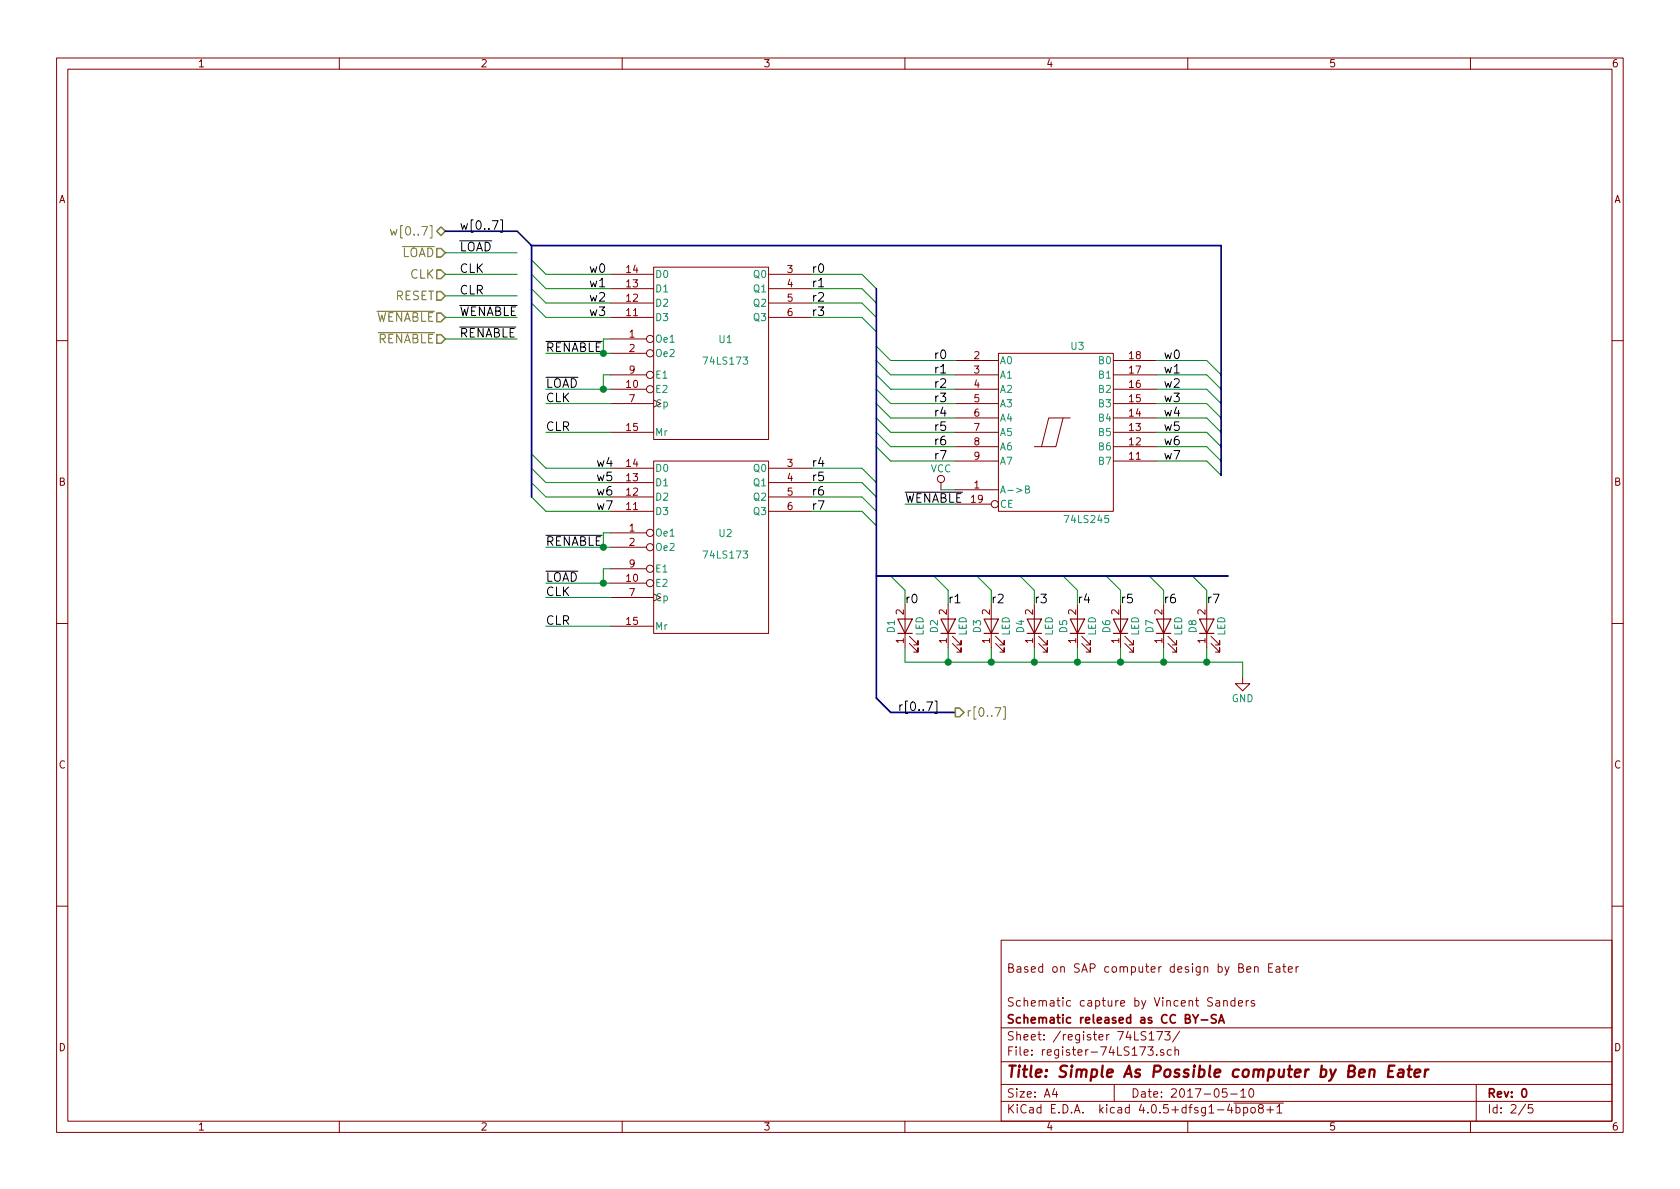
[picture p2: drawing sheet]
<svg xmlns="http://www.w3.org/2000/svg" width="297mm" height="210mm" viewBox="0 0 297 210" stroke-linecap="round" stroke-linejoin="round" font-family="sans-serif">
<g fill="none" stroke="#840000" stroke-width=".18">
<path d="M10 10.3h277v189.9h-277zM12 12.2h273v186.1h-273zM60 10.3v1.9M110 10.3v1.9M160 10.3v1.9M210 10.3v1.9M260 10.3v1.9M107.9 59.9h6.4M107.9 48.5h7.7M107.9 51h7.7M107.9 53.6h7.7M107.9 56.1h7.7"/>
<path d="M115.6 47.2h20.3v30.5h-20.3zM135.9 48.5h7.6M135.9 51h7.6M135.9 53.6h7.6M135.9 56.1h7.6M10 60.2h2M107.9 62.5h6.4M107.9 71.4h7.7M107.9 66.3h6.4M107.9 68.8h6.4M107.9 76.4h7.7M168.9 71.4h7.6"/>
<path d="M168.9 66.3h7.6M168.9 68.8h7.6M168.9 76.4h7.6M168.9 63.7h7.6M168.9 73.9h7.6M168.9 79h7.6M176.5 62.5h20.3v27.9h-20.3zM188 73.9l-1.3 5.1h-2.6M189.2 73.9h-3.8l-1.3 5.1h-1.2M196.8 71.4h7.7M196.8 66.3h7.7M196.8 68.8h7.7"/>
<path d="M196.8 76.4h7.7M196.8 63.7h7.7M196.8 73.9h7.7M196.8 79h7.7M285 60.2h2M107.9 94.2h6.4M107.9 96.8h6.4M107.9 82.8h7.7M107.9 85.3h7.7M107.9 87.9h7.7M107.9 90.4h7.7M115.6 81.5h20.3v30.5h-20.3z"/>
<path d="M135.9 82.8h7.6M135.9 85.3h7.6M135.9 87.9h7.6M135.9 90.4h7.6M166.4 85.3v1.3M168.9 86.6h7.6M168.9 81.5h7.6M168.9 89.1h6.4M196.8 81.5h7.7M10 110.3h2M107.9 105.7h7.7M107.9 100.6h6.4"/>
<path d="M107.9 103.1h6.4M107.9 110.7h7.7M160 106.9v7.6M160.8 113.8l1.5 1.5v-.8v.8h-.8M160.8 112.5l1.5 1.5v-.7v.7h-.8M167.6 106.9v7.6M168.4 113.8l1.5 1.5v-.8v.8h-.7M168.4 112.5l1.5 1.5v-.7v.7h-.7M175.3 106.9v7.6M176 113.8l1.5 1.5v-.8v.8h-.7M176 112.5l1.5 1.5v-.7v.7h-.7M182.9 106.9v7.6"/>
<path d="M183.6 113.8l1.6 1.5v-.8v.8h-.8M183.6 112.5l1.6 1.5v-.7v.7h-.8M190.5 106.9v7.6M191.3 113.8l1.5 1.5v-.8v.8h-.8M191.3 112.5l1.5 1.5v-.7v.7h-.8M198.1 106.9v7.6M198.9 113.8l1.5 1.5v-.8v.8h-.8M198.9 112.5l1.5 1.5v-.7v.7h-.8M205.7 106.9v7.6M206.5 113.8l1.5 1.5v-.8v.8h-.7M206.5 112.5l1.5 1.5v-.7v.7h-.7M213.4 106.9v7.6"/>
<path d="M214.1 113.8l1.5 1.5v-.8v.8h-.7M214.1 112.5l1.5 1.5v-.7v.7h-.7M219.7 119.6v1.3h1.3l-1.3 1.3-1.3-1.3h1.3M285 110.3h2M10 160.2h2M177 166.3h108v32h-108zM215 177h.6v.9M215.6 177.3l-.4 .1-.3 .2 .3 .3 .4-.1M216.4 177.1l.2-.2 .3 .1 .1 .9M216.4 176.9v1M218.3 177l-.4-.1-.3 .3 .1 .6 .2 .1 .4-.1M218.3 176.4v1.5"/>
<path d="M219 177.4l.7-.1-.1-.3-.4-.1-.2 .2v.7h.6M220.3 176.9v1M220.4 171.4l.8-.1-.1-.3-.4-.1-.3 .2 .1 .8h.6M220.8 176.9l-.5 .3M221.8 177a.37 .37 0 0 0-.6 .1l.1 .3 .5 .1 .1 .1-.3 .3-.4-.1M221.8 171.1l.2-.2 .4 .1 .1 .9M221.8 170.9v1M224.3 171.1h.5M225 170.4h-.7v1.5h.7M225.7 171h.5l.1 .9M226.3 171.3l-.5 .1-.2 .2 .2 .3h.5M226.8 170.9h.6"/>
<path d="M227 170.4v1.3l.4 .2M227.8 171.4l.7-.1-.1-.3-.4-.1-.2 .2 .1 .8h.5M229.2 170.9v1M229.6 170.9l-.4 .3M285 160.2h2M60 198.3v1.9M110 198.3v1.9M160 198.3v1.9M177 194.8h108M177 191.8h108M177 187.8h108M177 181.8h108"/>
<path d="M186.4 192.5l-.3 1h.9M186.8 193v1M197 191.8v3M202.6 182.5l-.6-.1-.2 .3v.3l.7 .4v.4a.62 .62 0 0 1-.7 0M202.9 185.1h1l-.5 .6 .4 .1v.7l-.2 .1-.7-.1M203.2 182.8l.4-.4v1.5M203.2 183.9h.8M204.5 186.5v.1M204.5 182.4h1l-.6 1.5M205.7 185.7a.37 .37 0 0 0-.5 .1v.2l.5 .2 .1 .1-.2 .3-.4-.1M205.9 182.4h1l-.5 .6 .4 .1v.7l-.2 .1-.7-.1M207.1 185.7l-.4-.1-.3 .3 .1 .6 .2 .1 .4-.1"/>
<path d="M207.7 185.7l.2-.1 .4 .1 .1 .9M207.7 185.1v1.5M208.6 182.3l-1.3 2M210 198.3v1.9M216.9 192.5h-.7l-.1 .7 .2-.1 .5 .1 .2 .2-.1 .5-.2 .1-.6-.1M217.4 195.2l-.4 1.1h1M217.6 193.5h1.1M217.8 195.8v1M218.2 195.1h8.7M218.5 195.9l.5-.1 .3 .3-.2 .6h-.6M218.5 195.3v1.5M219.4 193l.4-.5v1.5"/>
<path d="M219.4 194h.8M219.9 195.9l.4-.1 .3 .3-.1 .6h-.6M219.9 195.8v1.5M221 192.7l.2-.2a.81 .81 0 0 1 .5 .6 .81 .81 0 0 1-.2 .8l-.2 .1a.79 .79 0 0 1-.3-1.3zM221.2 196l.2-.2 .5 .2v.5l-.1 .2-.4 .1-.2-.1zM222.8 196l-.3-.3 .1-.2 .2-.2 .4 .1 .2 .2-.1 .2-.6 .2a.48 .48 0 0 0-.1 .7l.2 .1 .5-.1a.48 .48 0 0 0-.2-.7M224 196.3h1.1M224.6 195.7v1.1M225.8 195.8l.4-.5v1.5M225.8 196.8h.8M260 198.3v1.9M261 191.8v6.5"/>
<path d="M269.7 195.2l-1.2 2M271 195.3h-.7l-.1 .7 .2-.1 .5 .1 .1 .2v.5l-.2 .1-.6-.1"/>
<circle cx="114.9" cy="59.9" r=".63"/>
<circle cx="114.9" cy="62.5" r=".63"/>
<circle cx="114.9" cy="66.3" r=".63"/>
<circle cx="114.9" cy="68.8" r=".63"/>
<circle cx="114.9" cy="96.8" r=".63"/>
<circle cx="114.9" cy="94.2" r=".63"/>
<circle cx="166.4" cy="84.7" r=".63"/>
<circle cx="175.9" cy="89.1" r=".63"/>
<circle cx="114.9" cy="100.6" r=".63"/>
<circle cx="114.9" cy="103.1" r=".63"/>
</g>
<path d="M210.9 179.4l.5 .8 .5-.8M215 179.5l-.5-.1-.3 .3v.3l.8 .4v.4a.62 .62 0 0 1-.8 0M212.4 180.4h1.1M215.5 180.9l.5-1.5 .5 1.5M215.6 180.5h.7M269.3 192.6l.1-.1a.81 .81 0 0 1 .6 .6 .81 .81 0 0 1-.3 .8l-.1 .1a.8 .8 0 0 1-.6-.6 .8 .8 0 0 1 .3-.8z" fill="none" stroke="#840000" stroke-width=".3"/>
<path d="M245.5 189.4h.7M246.6 188.4h-1l-.2 2h.9M247.3 189.2h.8v1.2M248.2 189.6l-.8 .1a.4 .4 0 0 0-.3 .3 .4 .4 0 0 0 .3 .4l.7-.1M248.9 189.1h.7M249.2 188.4l-.2 1.8 .1 .1 .4 .1M250.1 189.8l1-.2v-.4l-.6-.1-.3 .3-.1 .9 .2 .1 .6-.1M252 189.1l-.1 1.3M252.6 189.1a.54 .54 0 0 0-.6 .4" fill="none" stroke="#840000" stroke-width=".41"/>
<path d="M181.3 86.5l.6-.1v-.4l-.6-.1v1.3h.5l.2-.1v-.3l-.2-.3" fill="none" stroke="#008484" stroke-width=".18"/>
<g fill="none" stroke="#008400" stroke-width=".18">
<path d="M78.7 48.5h12.7M78.7 56.1h12.7M78.7 59.9h12.7M78.7 44.7h12.7M78.7 52.3h12.7M94 46l2.5 2.5h11.4M94 48.5l2.5 2.5h11.4M94 51l2.5 2.6h11.4M94 53.6l2.5 2.5h11.4M107.9 59.9h-1.2v2.6M143.5 48.5h8.9l2.5 2.5M143.5 51h8.9l2.5 2.6"/>
<path d="M143.5 53.6h8.9l2.5 2.5M143.5 56.1h8.9l2.5 2.6M96.5 68.8h11.4M96.5 71.4h11.4M96.5 76.4h11.4M96.5 62.5h11.4M107.9 66.3h-1.2v2.5M154.9 61.2l2.6 2.5h11.4M154.9 63.7l2.6 2.6h11.4M154.9 66.3l2.6 2.5h11.4M154.9 68.8l2.6 2.6h11.4M154.9 71.4l2.6 2.5h11.4"/>
<path d="M154.9 73.9l2.6 2.5h11.4M154.9 76.4l2.6 2.6h11.4M154.9 79l2.6 2.5h11.4M204.5 63.7h8.9l2.5 2.6M204.5 66.3h8.9l2.5 2.5M204.5 68.8h8.9l2.5 2.6M204.5 71.4h8.9l2.5 2.5M204.5 73.9h8.9l2.5 2.5M204.5 76.4h8.9l2.5 2.6M204.5 79h8.9l2.5 2.5M94 80.3l2.5 2.5h11.4M94 82.8l2.5 2.5h11.4"/>
<path d="M94 85.3l2.5 2.6h11.4M94 87.9l2.5 2.5h11.4M96.5 96.8h11.4M107.9 94.2h-1.2v2.6M143.5 82.8h8.9l2.5 2.5M143.5 85.3h8.9l2.5 2.6M143.5 87.9h8.9l2.5 2.5M143.5 90.4h8.9l2.5 2.6M160 89.1h8.9M166.4 86.6h2.5M204.5 81.5h8.9l2.5 2.6M96.5 110.7h11.4"/>
<path d="M96.5 103.1h11.4M96.5 105.7h11.4M107.9 100.6h-1.2v2.5M157.5 101.8l2.5 2.6v2.5M160 114.5v2.6h59.7v2.5M165.1 101.8l2.5 2.6v2.5M167.6 114.5v2.6M172.7 101.8l2.6 2.6v2.5M175.3 114.5v2.6M180.3 101.8l2.6 2.6v2.5M182.9 114.5v2.6M188 101.8l2.5 2.6v2.5"/>
<path d="M190.5 114.5v2.6M195.6 101.8l2.5 2.6v2.5M198.1 114.5v2.6M203.2 101.8l2.5 2.6v2.5M205.7 114.5v2.6M210.8 101.8l2.6 2.6v2.5M213.4 114.5v2.6"/>
</g>
<path d="M88.5 38.9h.3v2.2h-.3M81.3 57.8h9.9M81.3 42.6h5.6M81.3 54h10.1M96.5 60.4h10M96.5 66.7h5.7M96.5 94.7h10M160 87h10.2M96.5 101h5.7M163.9 124.1h1l-.7 1.5M165.3 124h.4v2.2h-.4" fill="none" stroke="#000" stroke-width=".18"/>
<path d="M66.6 55h10.2M66.9 58.8h9.9M69 40.6l.3 1 .3-.7 .3 .7 .3-1M71.1 43.6h5.7M175.9 125.1h1.1l-.7 1.6M177.4 125h.3v2.2h-.3" fill="none" stroke="#848400" stroke-width=".18"/>
<path d="M77.2 59.2h.8l.7 .7-.7 .8h-.8zM77.2 43.9h.8l.7 .8-.7 .8h-.8zM77.2 55.4h.8l.7 .7-.7 .8h-.8zM77.2 47.7h.8l.7 .8-.7 .8h-.8zM77.2 51.6h.8l.7 .7-.7 .8h-.8zM78 40.1l.7 .8-.7 .8-.8-.8zM168.9 125.2h.8l.7 .8-.7 .7h-.8z" fill="none" stroke="#848400" stroke-width=".25"/>
<g fill="none" stroke="#840000" stroke-width=".2">
<path d="M158.7 109.5h2.6l-1.3 2.5zM158.7 112h2.6M166.4 109.5h2.5l-1.3 2.5zM166.4 112h2.5M174 109.5h2.5l-1.2 2.5zM174 112h2.5M181.6 109.5h2.5l-1.2 2.5zM181.6 112h2.5M189.2 109.5h2.6l-1.3 2.5zM189.2 112h2.6M196.8 109.5h2.6l-1.3 2.5zM196.8 112h2.6"/>
<path d="M204.5 109.5h2.5l-1.3 2.5zM204.5 112h2.5M212.1 109.5h2.5l-1.2 2.5zM212.1 112h2.5"/>
</g>
<path d="M78.7 40.9h12.7l2.6 2.5M94 43.4v44.5M94 43.4h121.9v40.7M154.9 51v72.4l2.6 2.6h11.4M154.9 101.8h62.3" fill="none" stroke="#000084" stroke-width=".3"/>
<g fill="#008400" stroke="#008400" stroke-width=".25">
<circle cx="106.7" cy="103.1" r=".51"/>
<circle cx="106.7" cy="62.5" r=".51"/>
<circle cx="106.7" cy="96.8" r=".51"/>
<circle cx="167.6" cy="117.1" r=".51"/>
<circle cx="175.3" cy="117.1" r=".51"/>
<circle cx="182.9" cy="117.1" r=".51"/>
<circle cx="190.5" cy="117.1" r=".51"/>
<circle cx="198.1" cy="117.1" r=".51"/>
<circle cx="205.7" cy="117.1" r=".51"/>
<circle cx="213.4" cy="117.1" r=".51"/>
<circle cx="106.7" cy="68.8" r=".51"/>
</g>
<text font-size="2.8" fill="#840000" x="178" y="190.5">Title: Simple As Possible computer by Ben Eater</text>
<g font-size="2.1" fill="#848400">
<text x="70.2" y="41.7">w[0..7]</text>
<text x="70.8" y="45.5">LOAD</text>
<text x="69.7" y="53.1">RESET</text>
<text x="72.4" y="49.3">CLK</text>
<text x="66.1" y="56.9">WENABLE</text>
<text x="66.5" y="60.7">RENABLE</text>
<text x="170.8" y="126.7">r[0..7]</text>
</g>
<g font-size="2.1">
<text x="81.3" y="40.6">w[0..7]</text>
<text x="81.3" y="44.4">LOAD</text>
<text x="81.3" y="48.3">CLK</text>
<text x="81.3" y="52.1">CLR</text>
<text x="104.1" y="48.3">w0</text>
<text x="104.1" y="50.8">w1</text>
<text x="104.1" y="53.3">w2</text>
<text x="143.5" y="48.3">r0</text>
<text x="143.5" y="50.8">r1</text>
<text x="143.5" y="53.3">r2</text>
<text x="81.3" y="59.7">RENABLE</text>
<text x="81.3" y="55.9">WENABLE</text>
<text x="104.1" y="55.9">w3</text>
<text x="143.5" y="55.9">r3</text>
<text x="96.5" y="62.2">RENABLE</text>
<text x="165.1" y="63.5">r0</text>
<text x="205.7" y="63.5">w0</text>
<text x="96.5" y="71.1">CLK</text>
<text x="96.5" y="68.6">LOAD</text>
<text x="165.1" y="66">r1</text>
<text x="165.1" y="68.6">r2</text>
<text x="165.1" y="71.1">r3</text>
<text x="205.7" y="66">w1</text>
<text x="205.7" y="68.6">w2</text>
<text x="205.7" y="71.1">w3</text>
<text x="96.5" y="76.2">CLR</text>
<text x="165.1" y="73.7">r4</text>
<text x="165.1" y="76.2">r5</text>
<text x="205.7" y="73.7">w4</text>
<text x="205.7" y="76.2">w5</text>
<text x="105.4" y="82.5">w4</text>
<text x="143.5" y="82.5">r4</text>
<text x="165.1" y="78.7">r6</text>
<text x="165.1" y="81.3">r7</text>
<text x="205.7" y="78.7">w6</text>
<text x="205.7" y="81.3">w7</text>
<text x="105.4" y="85.1">w5</text>
<text x="105.4" y="87.6">w6</text>
<text x="143.5" y="85.1">r5</text>
<text x="143.5" y="87.6">r6</text>
<text x="160" y="88.9">WENABLE</text>
<text x="105.4" y="90.2">w7</text>
<text x="143.5" y="90.2">r7</text>
<text x="96.5" y="96.5">RENABLE</text>
<text x="96.5" y="102.9">LOAD</text>
<text x="96.5" y="105.4">CLK</text>
<text x="160" y="106.7">r0</text>
<text x="167.6" y="106.7">r1</text>
<text x="175.3" y="106.7">r2</text>
<text x="182.9" y="106.7">r3</text>
<text x="190.5" y="106.7">r4</text>
<text x="198.1" y="106.7">r5</text>
<text x="205.7" y="106.7">r6</text>
<text x="213.4" y="106.7">r7</text>
<text x="96.5" y="110.5">CLR</text>
<text x="158.7" y="125.7">r[0..7]</text>
</g>
<g font-size="2.1" fill="#840000">
<text x="178" y="172">Based on SAP computer design by Ben Eater</text>
<text x="178" y="178">Schematic capture by Vincent Sanders</text>
<text x="178" y="184">Sheet: /register 74LS173/</text>
<text x="178" y="181">Schematic released as CC BY-SA</text>
<text x="178" y="186.7">File: register-74LS173.sch</text>
<text x="178" y="196.9">KiCad E.D.A. kicad 4.0.5+dfsg1-4bpo8+1</text>
<text x="178" y="194.1">Size: A4</text>
<text x="200" y="194.1">Date: 2017-05-10</text>
<text x="263" y="194.1">Rev: 0</text>
<text x="263" y="196.9">Id: 2/5</text>
</g>
<g font-size="1.8" fill="#840000">
<text x="35" y="11.9">1</text>
<text x="85" y="11.9">2</text>
<text x="135" y="11.9">3</text>
<text x="185" y="11.9">4</text>
<text x="235" y="11.9">5</text>
<text x="285" y="11.9">6</text>
<text x="10.4" y="35.9">A</text>
<text x="285.4" y="35.9">A</text>
<text x="110.8" y="53.3">12</text>
<text x="110.8" y="50.8">13</text>
<text x="110.8" y="48.3">14</text>
<text x="139.2" y="48.3">3</text>
<text x="139.2" y="50.8">4</text>
<text x="139.2" y="53.3">5</text>
<text x="110.8" y="55.9">11</text>
<text x="111.3" y="59.7">1</text>
<text x="139.2" y="55.9">6</text>
<text x="111.3" y="62.2">2</text>
<text x="172.2" y="63.5">2</text>
<text x="199.7" y="63.5">18</text>
<text x="110.8" y="68.6">10</text>
<text x="111.3" y="71.1">7</text>
<text x="111.3" y="66">9</text>
<text x="172.2" y="66">3</text>
<text x="172.2" y="68.6">4</text>
<text x="172.2" y="71.1">5</text>
<text x="199.7" y="71.1">15</text>
<text x="199.7" y="68.6">16</text>
<text x="199.7" y="66">17</text>
<text x="110.8" y="76.2">15</text>
<text x="172.2" y="73.7">6</text>
<text x="172.2" y="76.2">7</text>
<text x="199.7" y="76.2">13</text>
<text x="199.7" y="73.7">14</text>
<text x="110.8" y="82.5">14</text>
<text x="139.2" y="82.5">3</text>
<text x="172.2" y="78.7">8</text>
<text x="172.2" y="81.3">9</text>
<text x="199.7" y="81.3">11</text>
<text x="199.7" y="78.7">12</text>
<text x="10.4" y="85.9">B</text>
<text x="110.8" y="87.6">12</text>
<text x="110.8" y="85.1">13</text>
<text x="139.2" y="85.1">4</text>
<text x="139.2" y="87.6">5</text>
<text x="171.8" y="88.9">19</text>
<text x="172.2" y="86.4">1</text>
<text x="285.4" y="85.9">B</text>
<text x="110.8" y="90.2">11</text>
<text x="111.3" y="94">1</text>
<text x="139.2" y="90.2">6</text>
<text x="111.3" y="96.5">2</text>
<text x="111.3" y="100.3">9</text>
<text x="110.8" y="102.9">10</text>
<text x="111.3" y="105.4">7</text>
<text x="110.8" y="110.5">15</text>
<text x="159.8" y="113.8" transform="rotate(-90 159.8 113.8)">1</text>
<text x="159.8" y="108.7" transform="rotate(-90 159.8 108.7)">2</text>
<text x="167.4" y="113.8" transform="rotate(-90 167.4 113.8)">1</text>
<text x="167.4" y="108.7" transform="rotate(-90 167.4 108.7)">2</text>
<text x="175" y="113.8" transform="rotate(-90 175 113.8)">1</text>
<text x="175" y="108.7" transform="rotate(-90 175 108.7)">2</text>
<text x="182.6" y="113.8" transform="rotate(-90 182.6 113.8)">1</text>
<text x="182.6" y="108.7" transform="rotate(-90 182.6 108.7)">2</text>
<text x="190.2" y="113.8" transform="rotate(-90 190.2 113.8)">1</text>
<text x="190.2" y="108.7" transform="rotate(-90 190.2 108.7)">2</text>
<text x="197.9" y="113.8" transform="rotate(-90 197.9 113.8)">1</text>
<text x="197.9" y="108.7" transform="rotate(-90 197.9 108.7)">2</text>
<text x="205.5" y="113.8" transform="rotate(-90 205.5 113.8)">1</text>
<text x="205.5" y="108.7" transform="rotate(-90 205.5 108.7)">2</text>
<text x="213.1" y="113.8" transform="rotate(-90 213.1 113.8)">1</text>
<text x="213.1" y="108.7" transform="rotate(-90 213.1 108.7)">2</text>
<text x="10.4" y="135.9">C</text>
<text x="285.4" y="135.9">C</text>
<text x="10.4" y="185.9">D</text>
<text x="285.4" y="185.9">D</text>
<text x="35" y="199.9">1</text>
<text x="85" y="199.9">2</text>
<text x="135" y="199.9">3</text>
<text x="185" y="199.9">4</text>
<text x="235" y="199.9">5</text>
<text x="285" y="199.9">6</text>
</g>
<g font-size="1.8" fill="#008484">
<text x="115.8" y="51.7">D1</text>
<text x="115.8" y="49.1">D0</text>
<text x="133.3" y="49.1">Q0</text>
<text x="133.3" y="51.7">Q1</text>
<text x="115.8" y="56.8">D3</text>
<text x="115.8" y="54.2">D2</text>
<text x="133.3" y="54.2">Q2</text>
<text x="133.3" y="56.8">Q3</text>
<text x="115.8" y="60.6">Oe1</text>
<text x="115.8" y="63.1">Oe2</text>
<text x="124.7" y="64.5">74LS173</text>
<text x="127.2" y="60.6">U1</text>
<text x="176.8" y="64.4">A0</text>
<text x="189.4" y="61.8">U3</text>
<text x="194.3" y="64.4">B0</text>
<text x="115.8" y="66.9">E1</text>
<text x="115.8" y="69.5">E2</text>
<text x="176.8" y="66.9">A1</text>
<text x="176.8" y="69.5">A2</text>
<text x="194.3" y="69.5">B2</text>
<text x="194.3" y="66.9">B1</text>
<text x="115.8" y="72">Cp</text>
<text x="115.8" y="77.1">Mr</text>
<text x="176.8" y="72">A3</text>
<text x="176.8" y="74.5">A4</text>
<text x="176.8" y="77.1">A5</text>
<text x="194.3" y="77.1">B5</text>
<text x="194.3" y="74.5">B4</text>
<text x="194.3" y="72">B3</text>
<text x="115.8" y="83.4">D0</text>
<text x="133.3" y="83.4">Q0</text>
<text x="164.5" y="83.5">VCC</text>
<text x="176.8" y="79.6">A6</text>
<text x="176.8" y="82.2">A7</text>
<text x="194.3" y="82.2">B7</text>
<text x="194.3" y="79.6">B6</text>
<text x="115.8" y="88.5">D2</text>
<text x="115.8" y="86">D1</text>
<text x="133.3" y="86">Q1</text>
<text x="133.3" y="88.5">Q2</text>
<text x="176.8" y="87.2">A-&gt;B</text>
<text x="176.8" y="89.8">CE</text>
<text x="115.8" y="94.9">Oe1</text>
<text x="115.8" y="91.1">D3</text>
<text x="127.2" y="94.9">U2</text>
<text x="133.3" y="91.1">Q3</text>
<text x="188.5" y="92.5">74LS245</text>
<text x="115.8" y="97.4">Oe2</text>
<text x="115.8" y="101.2">E1</text>
<text x="124.7" y="98.7">74LS173</text>
<text x="115.8" y="106.3">Cp</text>
<text x="115.8" y="103.8">E2</text>
<text x="115.8" y="111.4">Mr</text>
<text x="158.2" y="111.9" transform="rotate(-90 158.2 111.9)">D1</text>
<text x="163.3" y="112.5" transform="rotate(-90 163.3 112.5)">LED</text>
<text x="165.8" y="111.9" transform="rotate(-90 165.8 111.9)">D2</text>
<text x="170.9" y="112.5" transform="rotate(-90 170.9 112.5)">LED</text>
<text x="173.4" y="111.9" transform="rotate(-90 173.4 111.9)">D3</text>
<text x="178.5" y="112.5" transform="rotate(-90 178.5 112.5)">LED</text>
<text x="181.1" y="111.9" transform="rotate(-90 181.1 111.9)">D4</text>
<text x="186.1" y="112.5" transform="rotate(-90 186.1 112.5)">LED</text>
<text x="188.7" y="111.9" transform="rotate(-90 188.7 111.9)">D5</text>
<text x="193.8" y="112.5" transform="rotate(-90 193.8 112.5)">LED</text>
<text x="196.3" y="111.9" transform="rotate(-90 196.3 111.9)">D6</text>
<text x="201.4" y="112.5" transform="rotate(-90 201.4 112.5)">LED</text>
<text x="203.9" y="111.9" transform="rotate(-90 203.9 111.9)">D7</text>
<text x="209" y="112.5" transform="rotate(-90 209 112.5)">LED</text>
<text x="211.5" y="111.9" transform="rotate(-90 211.5 111.9)">D8</text>
<text x="216.6" y="112.5" transform="rotate(-90 216.6 112.5)">LED</text>
<text x="217.8" y="124.1">GND</text>
</g>
</svg>
